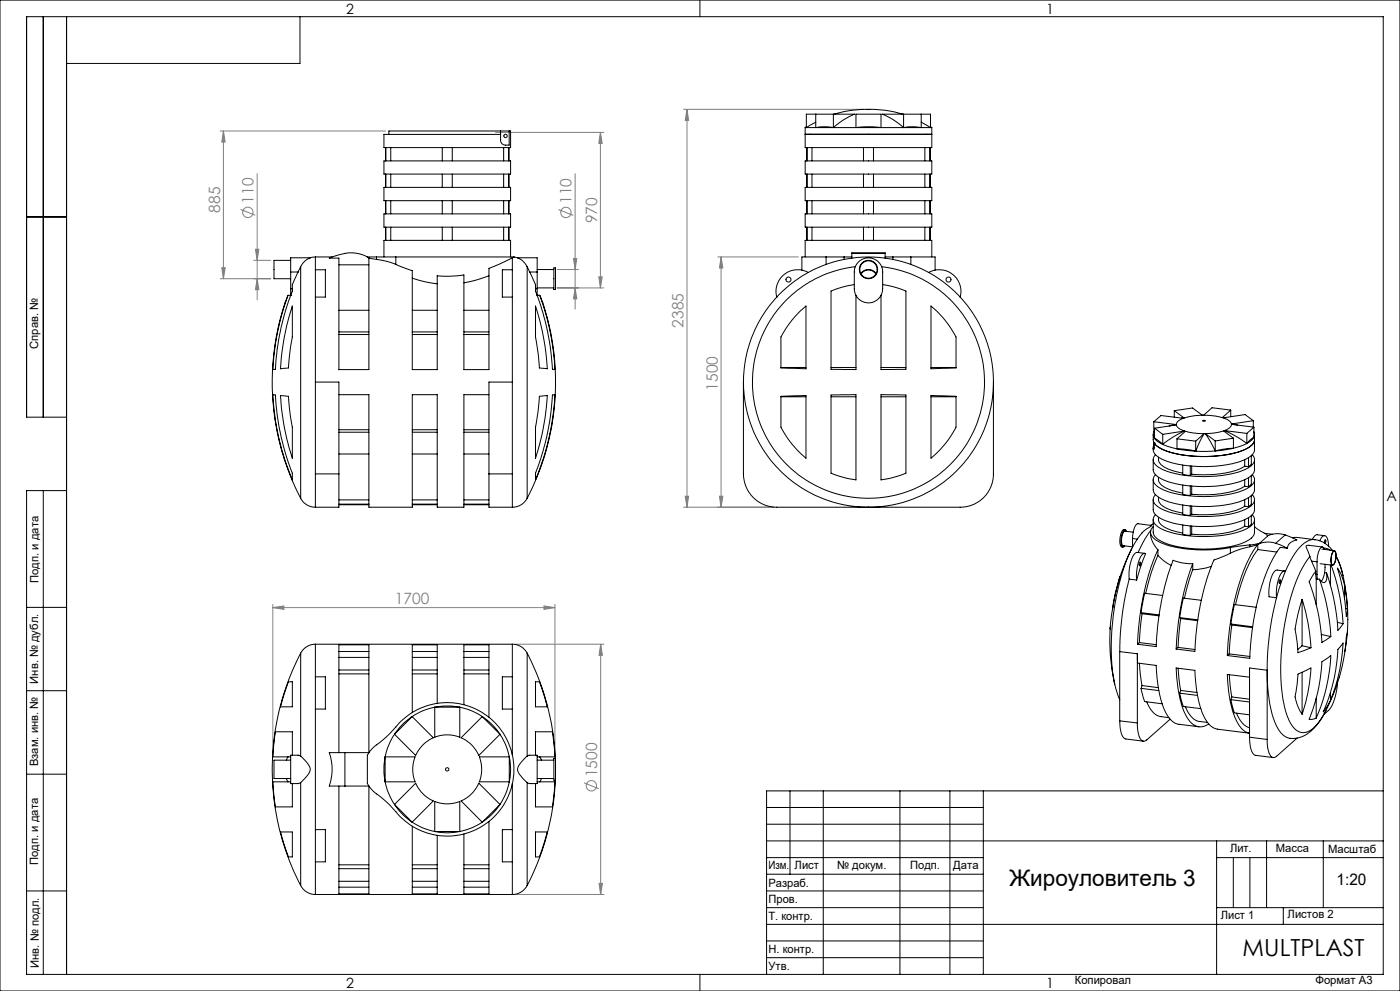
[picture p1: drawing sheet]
<svg xmlns="http://www.w3.org/2000/svg" width="420mm" height="297mm" viewBox="0 0 420 297" stroke-linecap="round" stroke-linejoin="round" font-family="sans-serif">
<g fill="none" stroke="#808080" stroke-width=".3">
<path d="M66 39.3h49.7M67 39.3l.6 3.3h-1.1zM67 39.3v44.2M148.7 39.7h32.5M180.1 39.7l.6 3.3h-1.1zM180.1 39.7v46.6M205.1 32.8h53.9M206.1 32.8l.5 3.3h-1zM206.1 32.8v119.2M77.2 52v37.9M172.5 52.1v40.5M72.1 62.8l4.5 1.7"/>
<path d="M76.1 78h5.1M76.6 74.7h1l-.4 3.3zM167.5 62.8l4.5 1.8M172 77.5h1l-.5 3.3zM215.3 77h24.2M216.3 77l.6 3.3h-1.1zM216.3 77v75M66 83.5h15.2M66.5 80.2h1.1l-.6 3.3zM77.2 83.5l.4 3.3h-1zM167.1 86.3h14.1M167.1 80.8h6.4"/>
<path d="M172.5 86.3l.5 3.3h-1zM179.6 83h1.1l-.6 3.3zM205.1 152h27M205.6 148.7h1l-.5 3.3zM215.8 148.7h1.1l-.6 3.3zM81.8 182.1l3.4-.5v1zM81.8 181.1v44.7M81.8 182.1h84.7M154.7 193.1h26.5M163.2 181.6l3.3 .5-3.3 .5zM166.5 181.1v44.7M180.2 193.1l.5 3.3h-1z"/>
<path d="M180.2 193.1v75M175.2 234.6l4.4 1.8M154.7 268.1h26.5M179.7 264.8h1l-.5 3.3z"/>
<circle cx="74.4" cy="63.6" r="1.55"/>
<circle cx="169.8" cy="63.7" r="1.56"/>
<circle cx="177.4" cy="235.5" r="1.56"/>
</g>
<g fill="none" stroke="#000" stroke-width=".3">
<path d="M0 0h420v297h-420zM13 5v120M20 5v287M90 5v14h-70M210 0v5M8 65h12M20 125h-12v-120h407v287h-407v-145h12M13 147v145M8 182h12M8 207h12M8 232h12M237 237v25"/>
<path d="M247 237v55M270 237v55M285 237v55M295 237v55M415 237h-185v55M230 257h65M230 242h65M230 247h65M230 252h185M365 252v40M365 257h50M370 257v15"/>
<path d="M375 257v15M380 252v20M397 252v20M8 267h12M230 262h65M230 267h65M230 272h65M230 277h185M365 272h50M385 272v5M210 292v5M230 282h65"/>
<path d="M230 287h65"/>
</g>
<g fill="#808080">
<path d="M81.8 182.1l3.4-.5v1zM163.2 181.6l3.3 .5-3.3 .5z"/>
<path d="M77.2 83.5l.4 3.3h-1zM76.6 74.7h1l-.4 3.3zM66.5 80.2h1.1l-.6 3.3zM67 39.3l.6 3.3h-1.1zM172.5 86.3l.5 3.3h-1zM172 77.5h1l-.5 3.3zM179.6 83h1.1l-.6 3.3zM180.1 39.7l.6 3.3h-1.1zM215.8 148.7h1.1l-.6 3.3zM216.3 77l.6 3.3h-1.1zM205.6 148.7h1l-.5 3.3zM206.1 32.8l.5 3.3h-1z"/>
<path d="M180.2 193.1l.5 3.3h-1zM179.7 264.8h1l-.5 3.3z"/>
</g>
<g fill="none" stroke="#000" stroke-width=".3">
<path d="M150.2 39.3v2.7a1.86 1.86 0 0 0 2.6 1.5v-4.2M150.2 39.3h-33.5v1M150.2 39.3h2.6M152.8 39.3h.4v4.9h-38v-3.9h35M241.5 38.2h.4M241.5 38.2v6h38v-6M241.9 38l-.4 .2M241.9 38.2h2.8M241.9 38.2v-4h14.5a21.2 21.2 0 0 0-6.4 4M244.7 38.2h5.3M244.7 36.7l-2.8 1.5M244.7 38.2a14.3 14.3 0 0 1 5.3 0"/>
<path d="M244.7 34.2v4M250 38.2h6.8M250 34.2v4M250.2 34.2a37.8 37.8 0 0 1 20.7 0M256.8 38.2h7.5M256.8 38.2l3.2-.2 4.3 .2M256.8 38.2v-4h7.5v4M264.3 38.2h6.8M271.1 38.2h5.3M271.1 38.2a20.8 20.8 0 0 0-6.4-4h14.5v4M271.1 38.2a14.3 14.3 0 0 1 5.3 0M271.1 34.2v4"/>
<path d="M276.4 38.2h2.8M276.4 36.6l2.8 1.6M276.4 34.2v4M279.2 38l.3 .2M279.2 38.2h.3M115.2 48.2h38v4h-38zM115.2 56.2h38v3.9h-38zM115.7 44.2v4M115.7 52.2v4M117.2 44.2v4M117.2 52.2v4M132.7 44.2v4"/>
<path d="M132.7 52.2v4M135.7 44.2v4M135.7 52.2v4M151.1 44.2v4M151.1 52.2v4M152.6 44.2v4M152.6 52.2v4M152.7 44.2v4M152.7 52.2v4M241.5 40.2h38M241.5 40.3h38M241.5 48.2h38v4h-38z"/>
<path d="M241.5 56.2h38v3.9h-38zM242 44.2v4M242 52.2v4M242.1 44.2v4M242.1 52.2v4M243 40.2v.1M243.6 44.2v4M243.6 52.2v4M259 44.2v4M259 52.2v4M262 44.2v4M262 52.2v4"/>
<path d="M277.5 44.2v4M277.5 52.2v4M278.1 40.2v.1M279 44.2v4M279 52.2v4M87.2 78h-5v5.5h5M90.2 79.9l-.8 1.6M90.2 79.9v69.4M93.1 77.3h-5.9v4.2M94.6 77a4.8 4.8 0 0 0-4.4 2.9M94.6 77v3.9M94.6 77h5"/>
<path d="M98.8 77.4a13.8 13.8 0 0 1 9.5-1.2l1.2 .5a1.25 1.25 0 0 1 1.2 1.6v32.5h-9v-33.4zM101.7 79.4h9M110.2 77h2.8M110.7 77.4h.1M110.7 77.4l2.3 .3M113 77.7l3.2 .7 2.5 .8M113 77h5.7M113 77v.7M115.2 77v-5h38v5M115.2 64.1h38v4h-38zM115.7 60.1v4M115.7 68.1v3.9"/>
<path d="M117.2 60.1v4M117.2 68.1v3.9M118.7 77h35.5M118.7 77v2.2M132.7 60.1v4M132.7 68.1v3.9M135.7 60.1v4M135.7 68.1v3.9M151.1 60.1v4M151.1 68.1v3.9M152.6 60.1v4M152.6 68.1v3.9"/>
<path d="M152.7 60.1v4M152.7 68.1v3.9M153.7 77.3l-7 3.1v30.4h-7.5v-28.4l-4.5 .4-3.5-.1v28.1h-7.5v-29.7l-5-1.9M153.7 77.3v3.6M154.2 77l1 .2a5.1 5.1 0 0 1 3 2.7M154.2 77l-.5 .3M154.2 77h.1M155.3 77.3h5.8v4.2M158.2 79.9l.7 1.6M158.2 79.9v69.4M241.5 77v-5h38v5M241.5 64.1h38v4h-38z"/>
<path d="M242 60.1v4M242 68.1v3.9M242.1 60.1v4M242.1 68.1v3.9M243.6 60.1v4M243.6 68.1v3.9M247.8 77h5.4M247.8 77h-7.2v4M247.8 77v2.2M253.2 77h2.4M253.2 77v.7M255.6 75.9v1.5"/>
<path d="M255.6 75.9v-.1h9.9v.1M255.6 75.9h9.9M256.6 79.9a34.8 34.8 0 0 0-25.5 53.2 34.8 34.8 0 0 0 58.9 0 34.8 34.8 0 0 0-25.5-53.2M259 60.1v4M259 68.1v3.9M262 60.1v4M262 68.1v3.9M265.5 75.9v1.5M265.5 77h2.4M267.9 77h5.4M267.9 77v.7M273.3 77h7.2v4"/>
<path d="M273.3 77v2.2M277.5 60.1v4M277.5 68.1v3.9M279 60.1v4M279 68.1v3.9M86.4 88.5l-.3 .8a74.8 74.8 0 0 0 4.1 60M86.4 88.5h.8M87.2 88.5h.1M87.2 86.5v2M87.2 86.5h.5M87.2 81.5h2.2M87.2 81.5v5"/>
<path d="M87.7 91.7v2.6a55.2 55.2 0 0 1-.9 12.5l-.3 3.5-2.4 .2a73 73 0 0 1 3.6-18.8zM89.4 81.5l-.4 1a6.4 6.4 0 0 0-1.3 4.7 81.3 81.3 0 0 0-5.2 23.5l-.7 .1a74.5 74.5 0 0 1 4.6-22.3M94.6 89v25.5M94.6 80.9h3v8.1h-3M94.6 80.9v8.1M101.7 99.5h9M101.7 93h9M123.7 83.4l3.7 1 3.8 .7M123.7 99.5h7.5M123.7 93h7.5M139.2 99.5h7.5M139.2 93h7.5"/>
<path d="M146.7 82.7l-3.4 1.1-4.1 1M153.7 89v25.5M153.7 80.9h-3v8.1h3M153.7 80.9v8.1M158.9 81.5l1.1 2.4a5.1 5.1 0 0 1 .7 3.3 81.3 81.3 0 0 1 5.2 23.5l.6 .1a74.5 74.5 0 0 0-4.6-22.3M158.9 81.5h2.2M160.7 91.7a75 75 0 0 1 3.5 18.8l-2.4-.2-.3-3.5a57.7 57.7 0 0 1-.8-13.1zM160.7 86.5h.4M161.1 88.5h.1M161.1 86.5v2M161.1 80.8h5.1M161.1 86.3h5.1"/>
<path d="M161.1 81.5v5M161.1 88.5h.8M161.9 88.5l.7 1.6a75.3 75.3 0 0 1-4.4 59.2M166.2 80.3h.5v6.5h-.5zM233 89a37.6 37.6 0 0 0-10 25.5M239.6 93.7l2.2-2v18.8l-7.5-.2v-5.8a7.7 7.7 0 0 1 1.9-6.7zM242.5 81.7l-4.4 2.8-3.3 2.7-1.8 1.8M242.5 81.7a37.4 37.4 0 0 1 36.1 0M242.5 81.7a6.5 6.5 0 0 0-7.2 .5 6.5 6.5 0 0 0-2.3 6.8M256.3 85.3l-3.6 .7-3.4 1.2v23.5l7.5 .1v-22.3M256.8 88.5a4.2 4.2 0 0 0 7.5 0M256.8 88.5l-.5-1.7v-5.3a4.3 4.3 0 0 1 4.2-4.2 4.3 4.3 0 0 1 4.3 4.2v5.3l-.5 1.7"/>
<path d="M258.3 82a2.71 2.71 0 0 1 4.5 0M258.3 82.2a2.59 2.59 0 0 1 4.4 0M264.8 85.3l3.6 .7 3.4 1.2v23.5l-7.5 .1v-22.3M278.6 81.7l4.4 2.8 3.2 2.7 1.8 1.8M278.6 81.7a6.5 6.5 0 0 1 7.2 .5 6.5 6.5 0 0 1 2.2 6.8M279.3 91.7a29.8 29.8 0 0 1 7.5 9.3v9.3l-7.5 .2zM288 89a37.3 37.3 0 0 1 10 25.5M81.8 118.3l.7 .1a85.8 85.8 0 0 0 5.2 23.7v1.7a74.9 74.9 0 0 1-5.9-25.5zM84.1 118.5l2.4 .3 .3 3.5a57.5 57.5 0 0 1 .9 13v2a73 73 0 0 1-3.6-18.8zM94.6 114.5h7.1v27.5M94.6 114.5v27.5M101.7 118.3h9v33.7h13v-33.7h7.5v33.7h8v-33.7h7.5"/>
<path d="M101.7 100.3h9M123.7 100.3h7.5M139.2 100.3h7.5M153.7 114.5h-7v27.5M153.7 114.5v27.5M161.8 118.8l2.4-.3a75 75 0 0 1-3.5 18.8v-2.5a62 62 0 0 1 .9-13.7zM165.7 118.4l.8-.1a75.9 75.9 0 0 1-5.8 25.5v-1.7a79.7 79.7 0 0 0 5-23.7zM223 114.5a37.5 37.5 0 0 0 37.5 37.5 37.5 37.5 0 0 0 37.5-37.5M223 114.5v27.5a10 10 0 0 0 10 10h55a9.9 9.9 0 0 0 10-10v-27.5M234.3 118.8l7.5-.3v18.8a29.4 29.4 0 0 1-7.5-9.3zM234.3 118.9h7.5M234.3 110.1h7.5"/>
<path d="M249.3 118.4l7.5-.1v25.5l-3.1-.5-4.4-1.5zM249.3 118.9h7.5M249.3 110.1h7.5M264.3 118.3l7.5 .1v23.4l-4.4 1.5-3.1 .5zM264.3 118.9h7.5M264.3 110.1h7.5M279.3 118.5l7.5 .3v5.8a7.7 7.7 0 0 1-1.9 6.7l-2.9 3.5-2.7 2.5zM279.3 118.9h7.5M279.3 110.1h7.5M101.7 128.8h9M101.7 129.5h9M101.7 136.1h9"/>
<path d="M123.7 128.8h7.5M123.7 129.5h7.5M123.7 136.1h7.5M139.2 128.8h7.5M139.2 129.5h7.5M139.2 136.1h7.5M346 130.2v1.5a4.1 4.1 0 0 0 3.1 3.1l4.1 1.3 6 .7 6-.2 5.3-.9a8.9 8.9 0 0 0 5.7-3.2l.1-.8M346 134.2v.6a4.1 4.1 0 0 0 3.1 3.1l4.1 1.2 6 .7 6-.1 5.3-1a12.4 12.4 0 0 0 4.9-2.1M346 137.8v3a4.4 4.4 0 0 0 3.4 3.2l4.2 1.2 5.6 .6 6-.1 5.3-1a12.4 12.4 0 0 0 4.9-2.1M346.1 133.5l-.1 .9M346.1 132.5v1M346.1 133.5h.2"/>
<path d="M346.1 129.4l-.1 1 .4 1M346.1 126.4l2.2-1.9 6.7 .9a2.49 2.49 0 0 0-2.1 1.8M346.1 126.4l6.8 .8M346.1 126.4v3M346.3 134.1l-.2 .6-.1-.3M346.3 132.8h.1M346.3 132.8v1.3M346.3 134.1l-.3 .3M346.4 128.3l6.5-1a3.4 3.4 0 0 0 2.5 1.9M346.4 131.4l.8 .9 1.6 .9M346.4 131.4l2.4 1.8M346.4 129.3l-.3 .1"/>
<path d="M346.4 128.3l2.4 1.9M346.4 128.3v3.1M346.6 136.3a2.21 2.21 0 0 0 .8 3.6l.4 .3a31.9 31.9 0 0 0 16.9 2.5l5.8-1a8.9 8.9 0 0 0 5.7-3.2l.1-1.1-.6-1.1M347.6 137v.8a4 4 0 0 0 3.2 2.9l4 1.1M348.8 133.2l4.3 1.3M348.8 130.2v3M352.3 123.1l5.5-.8 2.9 2.2-2.6 .1-2.9 .7M352.3 123.1l2.9 2.2M352.3 123.1v1.9M352.9 127.2l-2.2 .5M353.1 134.5l5.6 .7M353.1 134.5l3.6 .3 2 .4"/>
<path d="M353.1 131.5l5.6 .7M353.1 131.5v3M354.4 125.3h.8M354.8 139.4v2.8l2.3 .3M355.4 129.2a28.2 28.2 0 0 0-6.6 4M355.4 129.2l-6.6 1M357.1 139.7v2.8M357.5 139.7v2.4M358.7 132.2v3M360.7 124.4h.4M360.8 126h.7a.3 .3 0 0 1-.2 .4 .3 .3 0 0 1-.4-.2zM361.2 130l-2.5 5.2"/>
<path d="M361.2 130l-3.6-.3-2-.4-2.5 2.2M361.2 130l-2.5 2.2M361.6 130l3.3-.3 2.2-.6 2.9 2.2M361.6 130l3 5.1M361.6 130l3 2.1M364.6 135.1l-5.9 .1M364.6 132.1v3M366.7 125.2h.8M367.3 129a30.9 30.9 0 0 1 6.8 3.9M367.3 129l6.8 .9M369.2 122.9l-5.6-.7-2.5 2.3 3.6 .2 2 .5M369.2 122.9l-2.5 2.3"/>
<path d="M369.2 122.9v2M369.4 127.1l1.9 .3M370 134.3l-5.4 .8M370 134.3l-2 .2-3.4 .6M370 131.3l-5.4 .8M370 131.3v3M373.4 139.7l-2.2 1.1-3.9 1-4.6 .5-5.2-.2M373.4 139.7l1.1 .2M373.4 137.8v1.9M374.1 132.9l-4.1 1.4M374.1 129.9v3M374.5 137.2v2.7"/>
<path d="M375.4 136.6v2.5l-.9 .8M376 126.1l-2.5-1.9-6.5 1a3.4 3.4 0 0 1 2.4 1.9M376 126.1l-6.6 1M376 126.1v1.9M376.2 129.4l.1 .5-.1 1.2M376.2 128l-6.8-.8a2.49 2.49 0 0 1-2.1 1.8M376.2 131.1l-.7 .8-1.4 1M376.2 131.1l-1 .6-1.1 1.2M376.2 128l-2.1 1.9M376.2 128v3.1M376.3 131.8a4 4 0 0 1-3.1 3l-4.4 1.4-5.7 .6h-4.6l-5.2-.7a11.7 11.7 0 0 1-7-3.3M376.3 130.2v4.8l-.2 .7-.7 .9"/>
<path d="M376.3 137.8v3.2l-.2 .7-.7 .9M90.2 149.3a4.9 4.9 0 0 0 4.4 2.7M94.6 142v10M94.6 142h7.1M101.7 142v10h-7.1M101.7 151.3h9M101.7 149.8h9M101.7 151.1h9M123.7 151.3h7.5M123.7 149.8h7.5M123.7 151.1h7.5M139.2 151.3h7.5"/>
<path d="M139.2 149.8h7.5M139.2 151.1h7.5M146.7 142v10h7M146.7 142h7M153.7 142v10M158.2 149.3a4.9 4.9 0 0 1-4.5 2.7M337.6 158.8l-.4-.1a3.9 3.9 0 0 0-1.2 3.7l.2 1.2 .7 .4M338 159.2a.56 .56 0 0 0-.7-.4 .56 .56 0 0 0-.4 .7l-.4 .9-.2 1.7a1.43 1.43 0 0 0 .7 1.8l.4-.3M340 159.5l-2.5-.3a3.8 3.8 0 0 0-.9 3.9l.3 .4 2.9 .4M345.2 159.5a7.5 7.5 0 0 0 2.2 5.3M345.2 159a25.4 25.4 0 0 0-3.7 6.6M346 157l-.8 .4"/>
<path d="M346 143.8v3a4.4 4.4 0 0 0 3.4 3.2l5 1.3 5.3 .5 6.4-.3 4.4-.8a12.4 12.4 0 0 0 4.9-2.1M346 149.8v2.9a4.4 4.4 0 0 0 3.4 3.3l4.2 1.1 6.1 .7 6.4-.3 4.8-.9a7.4 7.4 0 0 0 5.4-3.4v-3.4M346 155.7v3.8a4.4 4.4 0 0 0 3.4 3.2l4.2 1.2 5.2 .6h5.5l5.1-.7a9.9 9.9 0 0 0 6.8-3.6l.1-4.5M346 157.8a2.29 2.29 0 0 0 .6 3.9l.9 .5a35.4 35.4 0 0 0 18.1 2.4l3.5-.5M346.6 142.3a2.15 2.15 0 0 0 .6 3.5 26.7 26.7 0 0 0 14.4 3l4.5-.2 4.4-.9a8 8 0 0 0 5.8-3.5v-.9l-.6-1M346.6 148.2a2.21 2.21 0 0 0 .8 3.7 27.7 27.7 0 0 0 14.6 2.9l4.9-.4 4-.8a7.4 7.4 0 0 0 5.4-3.4v-.9l-.6-1.1M346.6 154.2a2.21 2.21 0 0 0 .8 3.7 27.7 27.7 0 0 0 14.6 2.9l4.1-.3 4-.7a8.5 8.5 0 0 0 6.1-3.5l.1-1-.6-1.1M347.6 143v.8a4 4 0 0 0 3.2 2.9l4 1.1M347.6 149v.8a4 4 0 0 0 3.2 2.9l4 1.1M347.6 155v.7a3.9 3.9 0 0 0 3.2 2.9l4 1.1M354.8 145.4v2.8l2.3 .3M354.8 151.3v2.9l2.3 .3"/>
<path d="M354.8 157.3v2.9l2.3 .3M357.1 145.6v2.9M357.1 151.6v2.9M357.1 157.6v2.9M357.5 142.1l-.4 .4M357.5 145.7v2.4M357.5 151.7v2.4M357.5 157.7v2.4M357.5 148.1l-.4 .4M357.5 154.1l-.4 .4M373.4 145.7l-3.2 1.4-4.1 .9-3.4 .3-5.2-.2M373.4 151.7l-.2 .1a27.3 27.3 0 0 1-14.4 2.4l-1.3-.1"/>
<path d="M373.4 157.7l-3.5 1.5-3.4 .7-4.2 .4-4.8-.2M373.4 143.8v1.9M373.4 149.8v1.9M373.4 155.7v2M373.4 145.7l1.1 .2M373.4 151.7l1.1 .2M373.4 157.7l1.1 .2M374.5 143.2v2.7M374.5 149.2v2.7M374.5 155.1v2.8M375.4 142.6v2.5l-.9 .8M375.4 148.6v2.5l-.9 .8"/>
<path d="M375.4 154.5v2.6l-.9 .8M376.3 143.8v3.2l-.9 1.6M376.3 157.8l3.3 2.1 .7 .8M379.4 159.8l2.3 .3M338.8 173.6l-1.2 4.9-.9 5.8-.6 5.2-.2 5.8M338.8 173.6l2.2 .2M339.5 164.4l-2 4.5-2 5.6M339.5 164.4a71.5 71.5 0 0 0-5.1 40.6M339.8 161.4l.3-2.4a2.47 2.47 0 0 1 1.3-2.1l4 .7a13.2 13.2 0 0 0-5.9 6.8M339.8 161.4v2.6M339.8 161.4l1.4 .2M342 168.4a.69 .69 0 0 1 .1 1.1l-.1 .1a.69 .69 0 0 1 0-1.2z"/>
<path d="M342.8 166.1l.4-.3 .5 .1-1.6 4.3-1.1 3.6v-2.2l.4-2.6 .7-2zM343.4 165.8l-2.2-.2a3.8 3.8 0 0 0-2.1 3.3l-.4 2.2 .1 2.5M347.4 164.8l-2.5 6.5-2 7.7-1 5.7-.7 8.4M347.4 166.4l-2 5-1.7 6.4M347.4 166.4a12.7 12.7 0 0 0 4 3M347.4 164.8v1.6M348.8 178.5l-5.4-.7-1.1 5.8M357.5 160.1l-.4 .4M357.8 168.9l-3.3-.2-2.6-.8-1.7 4.9-1.8 7.3-1 6.5-.5 7.2-5.7-.7M357.8 168.9l-1.8 5.4-1.6 6.7-.8 5.2-.8 8.3M357.8 170.7l-1.1 3.3-1.4 5.3M357.8 168.9v1.8"/>
<path d="M360.4 179.9l-5.4-.7-1.1 5.9M363.4 169.8l-2.3 .6-3.3 .3M369.1 165.8l-3.4 1.5a2.13 2.13 0 0 0-1.9 1.4l-1.9 5.3-1.8 7.1-.9 5.8-.7 8.3-5.7-.7M369.1 164.1v1.7M375 163.9l-3.1 .7-2.8 1.2M375 163.3l-5.9 .8M375 163.3v.6M377.3 163.2l-2.3 .7M377.3 163.2h.1M377.3 163.2l-.2 .3a51.3 51.3 0 0 0-7.6 20.6l-.6 3.9-.7 8.5M377.3 164.7l-.4 .6a45.3 45.3 0 0 0-6.2 15.9M377.3 163.2v1.5"/>
<path d="M377.3 164.7l5.7 .7M377.9 162.8l-2.9 .5M377.9 162.8l-.6 .4M380.3 160.7l-2.4 2.1M382.7 162.8l3.5 1.5M382.7 162.8a6.9 6.9 0 0 0-5.4 .4M383 179.1l-1.2 5-.9 5.8-.6 5.2-.1 5.8M383.9 173.8a.64 .64 0 0 1-.1 1zM385.4 171.1l-2.2-.3a3 3 0 0 0-2 2.7l-.5 3.1v2.3l2.3 .2M385.6 160.3l3.4 1.5a3 3 0 0 0-2.8 2.5M385.6 160.3a7 7 0 0 0-5.4 .3M385.6 160.3l-2.9 2.5"/>
<path d="M385.6 171.2l-1.4 3.8-1.2 4.1M385.6 171.2a1.44 1.44 0 0 0-1.6 1.3l-.9 3-.1 3.6M386.2 164.3l-2.1-.3a50.5 50.5 0 0 0-7.8 21l-1 6.5-.4 5.8-6.7-.8M387.8 161.2l1.1-.2 5.6 .7M390.6 179.6l-1.6 6a11.3 11.3 0 0 0 .1 6.4l.3 3.6 3.9-1.5M390.6 179.6a57.8 57.8 0 0 1 2.7 14.5M390.6 179.6v13.9M393 166.8l.5 1.4M393 166.8a45.3 45.3 0 0 0-7.5 19.8l-.8 5.8a52.3 52.3 0 0 0 1.6 22.6 5.7 5.7 0 0 0 4.8 4.6 7.5 7.5 0 0 0 5.1-4l1.6-2.6M393.5 168.2l1.2 3M393.5 168.2l1.6 .2M394.5 161.7a7.9 7.9 0 0 1 5.2 3.3"/>
<path d="M394.5 161.7a6.5 6.5 0 0 0-5.4 3.3l-1.8 2.7-1.7 3.5M394.7 171.2l-1.4 2.1a2.2 2.2 0 0 0 0 2.8 59.6 59.6 0 0 1 3.3 16.4l2.6-1.7M394.7 172.1l.2 1.4M394.7 171.2v.9M394.7 172.1l.4 .1M394.9 173.5v7.7M394.9 173.5h.4M395.1 172.2l.2 1.3M395.1 168.4v3.8M395.3 173.5l.6 .1M395.9 173.6a62.2 62.2 0 0 1 3.3 17.2M395.9 162.1a1.69 1.69 0 0 1 1.7-1.5 4.3 4.3 0 0 1 1 3.1"/>
<path d="M396 168.9l3.8 .5M396.6 164.6l3.7 .4M396.7 163.9l-3.9-.5a.66 .66 0 0 0-1 .2 .66 .66 0 0 0 .3 1l.9 2.2M397.2 164.2l1.2 .3 .6 .4M397.3 164.6a.69 .69 0 0 0-.7-.7 .69 .69 0 0 0-.7 .7l-.6 2-.2 1.8M397.3 162.8l.1-.7a.24 .24 0 0 1 .2-.4 .24 .24 0 0 1 .2 .4l-.3 .8M397.4 171.7l-.3 1.2-.7 1.3M397.4 171.7h.6M397.4 160.5l-2.3-.2a1.86 1.86 0 0 0-1.4 1.3M397.5 169.1l-.1 2.6M398 171.7a62.2 62.2 0 0 1 3.4 17.2l1.5-2M398 171.7v1.6a1.07 1.07 0 0 1-.8 1.3 1.07 1.07 0 0 1-1.2-.8l-.1-.2"/>
<path d="M399.1 169.3v6.1M399.3 169.3a61.2 61.2 0 0 1 3.6 17.6M399.9 165.2a.49 .49 0 0 1 .7-.1 .49 .49 0 0 1 .2 .7l-.1 2.1a1.13 1.13 0 0 1-1.1 1.4l-.3-.5v-1.2l.1-1.1zM400 165.3v-.1a.6 .6 0 0 1 .7 .2 .6 .6 0 0 1 .1 .7l-.2 1.6a1.28 1.28 0 0 1-.9 1.5l-.4-.8v-.9l.3-1.5zM400.8 166.6l1.2 2.6 .9 3.2M400.8 166.9l1.3 2.7 .8 2.8M402.9 172.4a55.1 55.1 0 0 1 .8 21.1 56.4 56.4 0 0 1-5.9 19.5M403.4 175.4a13.4 13.4 0 0 0-2.2-5.1 62.4 62.4 0 0 1 2.7 14.5l.3-2.3M403.4 175.4l.8 7.1M403.4 175.4v4.1M90.2 195.8a75.3 75.3 0 0 0 0 69.6M90.2 195.8v30.8"/>
<path d="M94.6 193.1a5.1 5.1 0 0 0-4.4 2.7M94.6 193.1v9.7M94.6 193.1h59.1M101.7 197h9M101.7 195.3h9M123.7 197h7.5M123.7 195.3h7.5M139.2 197h7.5M139.2 195.3h7.5M153.7 193.1a5.1 5.1 0 0 1 4.5 2.7M153.7 193.1v9.7M158.2 195.8a75.1 75.1 0 0 1 8.4 31.5"/>
<path d="M158.2 195.8v30.8M333.1 188.2a59.4 59.4 0 0 0 1.3 16.8M333.8 182.2l.8-4.4 1.5-5-1.9 7.1-.7 4.3-.4 4.3v-.6M335.9 195.3l5.3 .6M335.9 195.3v20.7M341.2 195.9v2.8l5.7 .7a31.3 31.3 0 0 0 3.6 15.4l1 1.2 1.4 .9 6.8 .9M341.2 195.9v20.8M341.8 192.6l-.6 .5M341.8 192.6l5.1 .6M341.8 198.8l.8 6.7M342.3 183.6l5.4 .7M342.3 183.6l.3 .3"/>
<path d="M342.6 183.9l-.8 8.7M342.6 183.9l5.1 .7M353.4 194l-.6 .5M353.4 194l5.1 .7M353.9 185.1l.3 .3M353.9 185.1l5.4 .7M354.2 185.4l-.8 8.6M354.2 185.4l5.1 .6M368.8 196l-.6 .5M368.8 196l6.1 .7M369.3 187l.2 .3M369.3 187l6.5 .9"/>
<path d="M369.5 187.3l-.7 8.7M369.5 187.3l6.2 .8M376.8 182l-6.5-.8-1 5.8M390.6 193.5l-1.3 1.2M390.6 193.5l2.7 .6M396.4 190.1l2.8 .7M396.6 198.3l2.6-1.8a48.3 48.3 0 0 1-4.5 18.8l-.9 .3-1.1-.1a51 51 0 0 0 3.9-17.2zM401.2 186.5l1.7 .4M402.9 192.7a47.9 47.9 0 0 1-4.6 18.8l-1.3 1.8a52.3 52.3 0 0 0 4.4-18.7zM403.7 182.4l.5 .1M404.2 189.5l-.7 5.7M86.5 204.3h1.2v7.5h-3.6z"/>
<path d="M94.6 212.5v36.1M94.6 202.8h3v9.7h-3M94.6 202.8v9.7M101.7 202h9M101.7 200.8h9M123.6 214.8l6.4 6.3a10.4 10.4 0 0 0-5.3 5.3l-6.3-6.3M123.6 214.8l-2.7 2.1-2.5 3.2M123.6 214.8l-5.2 5.3M123.7 202h7.5M123.7 200.8h7.5M130.4 211.9l-3.5 1.1-3.3 1.8M130.4 211.9v9a10.4 10.4 0 0 1 7.5 0v-9"/>
<path d="M130.4 211.9l2.9-.3 4.6 .3M130.4 211.9h7.5M131.2 210.8v-17.6h-7.5v20.4M137.9 211.9l3.5 1.1 3.3 1.8M139.2 211.2v-18h7.5v21.7M139.2 202h7.5M139.2 200.8h7.5M144.7 214.8l-6.4 6.3a10.3 10.3 0 0 1 5.4 5.3l6.3-6.3M144.7 214.8l2.7 2.1 2.6 3.2M144.7 214.8l5.3 5.3M153.7 212.5v13.8M153.7 202.8v9.7"/>
<path d="M153.7 202.8h-3v9.7h3M160.7 204.3h1.1l2.4 7.5h-3.5zM334.4 205l1.5 4.7M335.9 216l.1 1.3a4.7 4.7 0 0 0 1.6 4.1l5.4 .7M335.9 216l5.3 .7M342.3 206.3l1.1 4 5.3 .6M342.3 206.3l5.4 .7M342.6 205.5l-.3 .8M342.6 205.5l4.9 .6M344 210.3a6.2 6.2 0 0 0 4.3 4.5l2.4 .3M351 215.5l-7 6.3a1.39 1.39 0 0 1-1.5 .2 1.39 1.39 0 0 1-.8-1.3l-.4-1.6-.1-2.4M353.4 200.3l.8 6.6"/>
<path d="M353.9 207.7l1.1 4 5.2 .7M353.9 207.7l5.4 .7M354.2 206.9l4.9 .6M354.2 206.9l-.3 .8M355.6 211.8a6.2 6.2 0 0 0 4.3 4.4l2.4 .3M368.8 202.2l.7 6.7M369.3 209.7l1 3.9 4.6 .6M369.3 209.7l5.6 .7M369.5 208.9l5.4 .6M369.5 208.9l-.2 .8M370.9 213.7a6.7 6.7 0 0 0 4 4.4M374.9 202.9l-6.7-.8a31.3 31.3 0 0 0 3.6 15.4l1.3 1.4 1.8 .8-9.6-1.2a6.5 6.5 0 0 1-4.5-4.5 39.7 39.7 0 0 1-2.3-13.1l-5.7-.7 .1 .7a29.7 29.7 0 0 0 3.6 14.7 4 4 0 0 0 6.1 1.4"/>
<path d="M380.2 200.9l.1 5.3 .6 4.3a17 17 0 0 0 4.2 9.9 6.4 6.4 0 0 0 7.9-1 18.7 18.7 0 0 0 4.8-6.4M380.2 200.9l-5.3-.7v20.7M380.2 200.9v20.7M389.4 202l3.9-1.8a50.4 50.4 0 0 1-2.7 13.8 13.3 13.3 0 0 1-2.1-5.1zM390.6 201.5v12.5M394.9 209.2v6M399.1 207.6v2.3M401.3 204.5l-.7 4.3-.9 2.4-.9 1.5-1.6 1.4M85.9 233.3l.5 1M86.4 234.3h-4.6l.8 7.5h5.1v-7M86.4 226.8l-.5 1M86.4 234.3h.8"/>
<path d="M86.4 226.8h.8M87.2 227.8h-5v5.5h5M87.7 226.3v-7h-5.1l-.8 7.5h4.6M90.2 226.6a7.4 7.4 0 0 1 2.9 4.1l-.7 1.5-2.2 2.3M90.2 226.6l-.6-.3h-2.4v8.5h2.2l.8-.3M90.2 234.5v30.9M101.7 235.6v32.3h9v-32.3h-7.2M101.7 225.6v-32.4h9v32.4h-7.2M103.5 225.6h-4.7a15 15 0 0 1 0 10h4.7M103.5 225.6v10M111.7 224.3a46.5 46.5 0 0 0 8.6-8.2 20 20 0 0 1 29 1.5 20 20 0 0 1-2.9 28.9 20 20 0 0 1-28.7-4.4l-2.9-2.7-2.8-2.3-1.8-2.3v-8.5zM115.5 234.3l.9 3 2 3.8"/>
<path d="M115.5 226.8h9a10.3 10.3 0 0 0 0 7.5h-9M115.5 226.8l-.3 2.9 .3 4.6M115.5 226.8v7.5M118.4 220.1l-2 3.8-.9 2.9M150 220.1l1.7 3.2 1.1 3.5M152.8 226.8h-9a10.3 10.3 0 0 1 0 7.5h9M152.8 234.3l-1.1 3.5-1.7 3.3M152.8 226.8l.4 3.5-.4 4M152.8 226.8v7.5M153.7 234.8v13.8M158.2 226.6a7.7 7.7 0 0 0-2.9 4.1 9.1 9.1 0 0 0 2.9 3.8M158.2 226.6l.5-.3h2.4v8.5h-2.2l-.7-.3"/>
<path d="M158.2 234.5v30.9M160.7 226.3v-7h5l.8 7.5h-4.6M161.1 233.3h5.1M161.1 227.8h5.1M161.1 234.3h.8M161.1 226.8h.8M161.9 234.3h4.6l-.8 7.5h-5v-7M161.9 226.8l.5 1M162.4 233.3l-.5 1M166.2 227.3h.5v6.5h-.5zM166.6 233.8a75.3 75.3 0 0 1-8.4 31.6M166.7 228.5v4.1"/>
<path d="M374.9 220.9v.7a5.5 5.5 0 0 0 1.6 4.7l5.5 .7M374.9 220.9l5.3 .7M389.1 221.2l-6.1 5.5a1.31 1.31 0 0 1-1.4 .2 1.31 1.31 0 0 1-.8-1.1l-.5-1.6-.1-2.6M84.1 249.3h3.6v7.5h-1.2zM94.6 248.6v9.7M94.6 248.6h3v9.7h-3M94.6 258.3v9.8M101.7 259.2h9M118.4 241.1l6.3-6.4a10.4 10.4 0 0 0 5.3 5.3l-6.4 6.4M118.4 241.1l2.5 3.1 2.7 2.2M118.4 241.1l5.2 5.3M123.6 246.4l3.3 1.7 3.5 1.1"/>
<path d="M123.7 247.6v20.3h7.5v-17.5M123.7 259.2h7.5M130.4 249.2v-9a10.4 10.4 0 0 0 7.5 0v9M130.4 249.2l3.5 .4 4-.4M130.4 249.2h7.5M139.2 259.2h7.5M144.7 246.4l-3.3 1.7-3.5 1.1M146.7 246.2v21.7h-7.5v-18M150 241.1l-6.3-6.4a10.3 10.3 0 0 1-5.4 5.3l6.4 6.4M150 241.1l-2.6 3.1-2.7 2.2M150 241.1l-5.3 5.3M153.7 248.6v9.7"/>
<path d="M153.7 248.6h-3v9.7h3M153.7 258.3v9.8M160.7 249.3h3.5l-2.4 7.5h-1.1zM90.2 265.4a5.1 5.1 0 0 0 4.4 2.7M94.6 268.1h59.1M101.7 260.3h9M101.7 264.1h9M101.7 265.9h9M123.7 260.3h7.5M123.7 264.1h7.5M123.7 265.9h7.5M139.2 260.3h7.5"/>
<path d="M139.2 264.1h7.5M139.2 265.9h7.5M158.2 265.4a5.1 5.1 0 0 1-4.5 2.7"/>
<circle cx="151.7" cy="40.7" r=".49"/>
<circle cx="236.5" cy="83.8" r=".74"/>
<circle cx="260.5" cy="80.8" r="2.75"/>
<circle cx="260.5" cy="80.8" r="2.6"/>
<circle cx="284.5" cy="83.8" r=".75"/>
<circle cx="134.2" cy="230.6" r=".49"/>
</g>
<text font-size="7.1" x="372.8" y="286.5">MULTPLAST</text>
<text font-size="6.9" x="302.8" y="265.6">Жироуловитель 3</text>
<text font-size="4.8" x="401" y="265.3">1:20</text>
<g font-size="4.7" fill="#808080">
<text x="66" y="63.7" transform="rotate(-90 66 63.7)">885</text>
<text x="76.1" y="61.1" transform="rotate(-90 76.1 61.1)">110</text>
<text x="171.5" y="61.1" transform="rotate(-90 171.5 61.1)">110</text>
<text x="179.1" y="66.9" transform="rotate(-90 179.1 66.9)">970</text>
<text x="205.1" y="98.2" transform="rotate(-90 205.1 98.2)">2385</text>
<text x="215.3" y="117.1" transform="rotate(-90 215.3 117.1)">1500</text>
<text x="118.5" y="181.1">1700</text>
<text x="179.2" y="232.9" transform="rotate(-90 179.2 232.9)">1500</text>
</g>
<g font-size="4.2">
<text x="103.8" y="4.2">2</text>
<text x="313.8" y="4.2">1</text>
<text x="415.9" y="150.2">A</text>
<text x="103.8" y="296.2">2</text>
<text x="313.8" y="296.2">1</text>
</g>
<g font-size="3.4">
<text x="11.5" y="104.5" transform="rotate(-90 11.5 104.5)">Справ. №</text>
<text x="11.6" y="174.7" transform="rotate(-90 11.6 174.7)">Подп. и дата</text>
<text x="11.4" y="204.9" transform="rotate(-90 11.4 204.9)">Инв. № дубл.</text>
<text x="11.4" y="229.6" transform="rotate(-90 11.4 229.6)">Взам. инв. №</text>
<text x="369" y="255.5">Лит.</text>
<text x="382.8" y="255.5">Масса</text>
<text x="398.4" y="255.6">Масштаб</text>
<text x="11.4" y="259.2" transform="rotate(-90 11.4 259.2)">Подп. и дата</text>
<text x="230.5" y="260.5">Изм.</text>
<text x="238.4" y="260.4">Лист</text>
<text x="251.1" y="260.4">№ докум.</text>
<text x="273" y="260.4">Подп.</text>
<text x="286" y="260.4">Дата</text>
<text x="230.5" y="265.7">Разраб.</text>
<text x="230.5" y="275.7">Т. контр.</text>
<text x="230.6" y="270.7">Пров.</text>
<text x="366.2" y="275.3">Лист 1</text>
<text x="386.3" y="275.2">Листов 2</text>
<text x="230.6" y="285.7">Н. контр.</text>
<text x="11.6" y="290" transform="rotate(-90 11.6 290)">Инв. № подл.</text>
<text x="230.6" y="290.7">Утв.</text>
<text x="322.5" y="295">Копировал</text>
<text x="394.6" y="295">Формат А3</text>
</g>
</svg>
